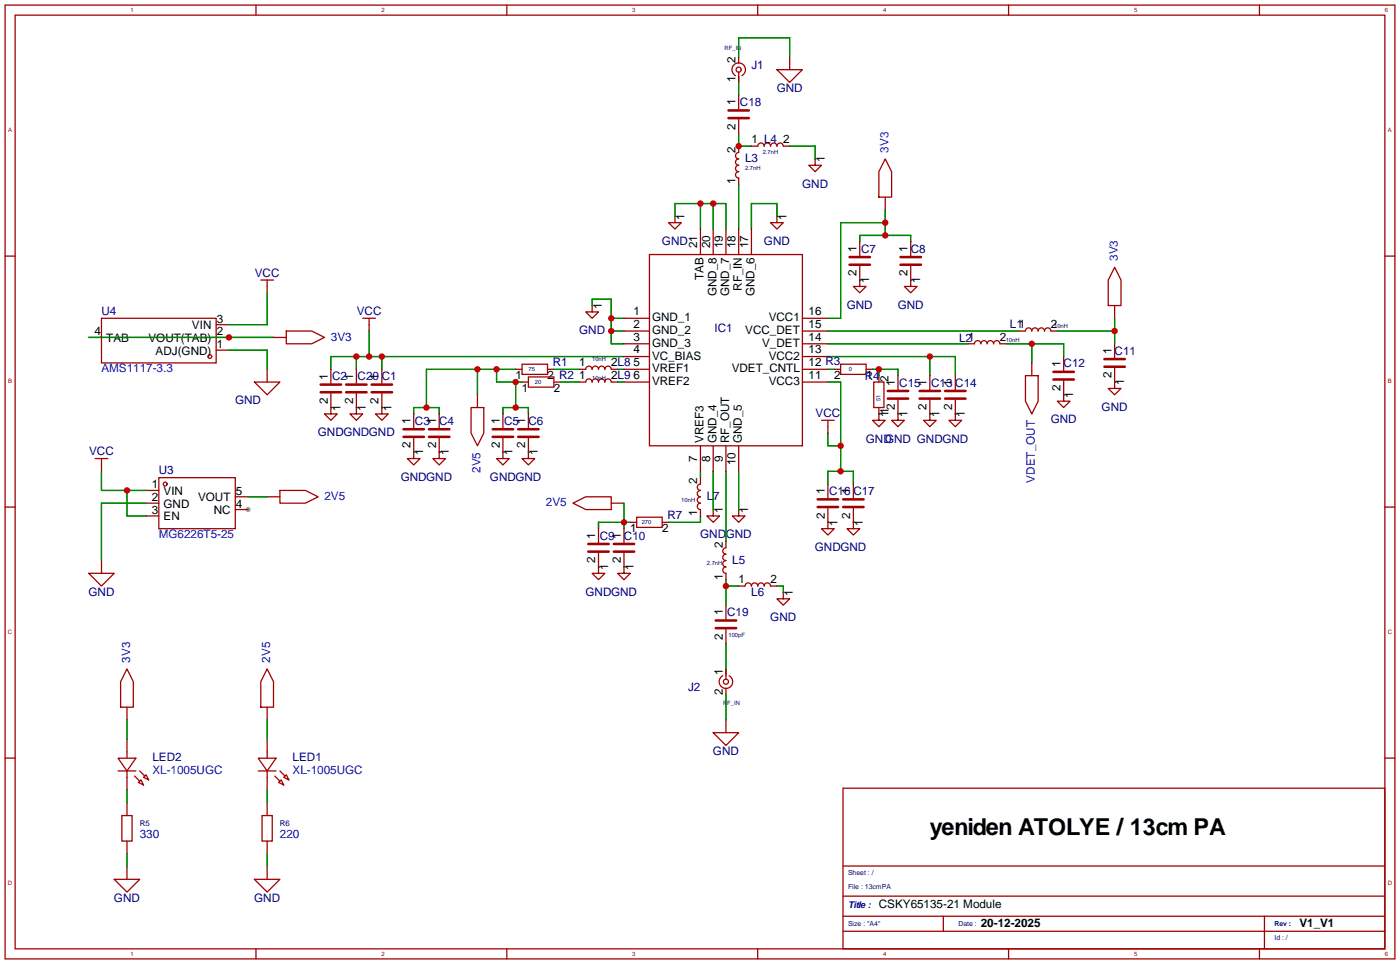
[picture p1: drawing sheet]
<svg xmlns="http://www.w3.org/2000/svg" width="279mm" height="192mm" viewBox="0 0 279 192" stroke-linecap="round" stroke-linejoin="round" font-family="sans-serif">
<circle cx="49.4" cy="101.5" r=".51" fill="#999"/>
<g fill="none" stroke="#a10000" stroke-width=".25">
<path d="M1 1h277v190h-277zM3 3h273v186h-273zM51 1v2M101 1v2M146.6 15.1a1.35 1.35 0 0 1-.4-2.1 1.35 1.35 0 0 1 2.1 0 1.35 1.35 0 0 1-.4 2.1M147.2 11.3v1.3M147.2 14.4v2M147.2 19v2.7M151 1v2M154.8 13.9h5.1l-2.5 2.5zM157.4 11.3v2.6M201 1v2"/>
<path d="M251 1v2M147.2 29.1v1.3a.64 .64 0 0 0-.6 .6 .64 .64 0 0 0 .6 .7 .64 .64 0 0 0-.6 .6 .64 .64 0 0 0 .6 .6 .64 .64 0 0 0-.6 .7 .64 .64 0 0 0 .6 .6 .64 .64 0 0 0-.6 .6 .64 .64 0 0 0 .6 .7v1.2M147.2 23.8v2.8M149.8 29.1h1.2a.63 .63 0 0 1 .7-.6 .63 .63 0 0 1 .6 .6 .64 .64 0 0 1 .6-.6 .64 .64 0 0 1 .7 .6 .64 .64 0 0 1 .6-.6 .64 .64 0 0 1 .6 .6 .64 .64 0 0 1 .7-.6 .64 .64 0 0 1 .6 .6h1.3M162.5 31.7h.1M162.5 31.7v1.2h1.2l-1.2 1.3-1.3-1.3h1.3M176.4 31.7l1.3 2.5v5.1h-2.5v-5.1zM176.4 39.3v2.5M1 51h2M52 55.8h2.5M53.2 55.8v2.5M129.4 50.7h30.5v38.1h-30.5z"/>
<path d="M134.5 43.1h.1M134.5 43.1v1.3h1.3l-1.3 1.2-1.2-1.2h1.2M139.6 45.6v5.1M142.1 45.6v5.1M144.7 45.6v5.1M147.2 45.6v5.1M149.8 45.6v5.1M154.8 43.1h.1M154.8 43.1v1.3h1.3l-1.3 1.2-1.2-1.2h1.2M171.4 55.8h.1M171.4 55.8v1.3h1.2l-1.2 1.2-1.3-1.2h1.3M171.4 48.2v2.8"/>
<path d="M171.4 53v2.8M181.5 55.8h.1M181.5 55.8v1.3h1.3l-1.3 1.2-1.3-1.2h1.3M181.5 48.2v2.8M181.5 53v2.8M222.2 53.2l1.2 2.6v5.1h-2.5v-5.1zM276 51h2M17.7 67.2h2.5M20.2 63.4h22.9v8.9h-22.9zM43.1 69.8h2.5M43.1 67.2h2.5M43.1 64.7h2.5"/>
<path d="M50.7 76.1h5.1l-2.6 2.5zM53.2 73.6v2.5M54.5 67.2h2.6M57.1 65.9h5l2.6 1.3-2.6 1.3h-5zM65.9 73.6v2.8M65.9 78.4v2.8M71 73.6v2.8M71 78.4v2.8M72.3 63.4h2.5M73.6 63.4v2.5M76.1 73.6v2.8M76.1 78.4v2.8"/>
<path d="M95.2 78.6v2.6M102.8 73.6h1.2M104 72.5h5.1v2.1h-5.1zM104 76.1h1.3M105.3 75.1h5.1v2h-5.1zM109.1 73.6h1.3M110.4 76.1h1.3M118 73.6a.63 .63 0 0 0-.6-.7 .63 .63 0 0 0-.7 .7h-1.2M118 76.1a.63 .63 0 0 0-.6-.6 .63 .63 0 0 0-.7 .6h-1.2M118 60.9h.1M118 60.9v1.2h1.3l-1.3 1.3-1.3-1.3h1.3M118 73.6a.63 .63 0 0 1 .7-.7 .63 .63 0 0 1 .6 .7 .64 .64 0 0 1 .6-.7 .64 .64 0 0 1 .7 .7 .64 .64 0 0 1 .6-.7 .64 .64 0 0 1 .6 .7h1.3"/>
<path d="M118 76.1a.63 .63 0 0 1 .7-.6 .63 .63 0 0 1 .6 .6 .64 .64 0 0 1 .6-.6 .64 .64 0 0 1 .7 .6 .64 .64 0 0 1 .6-.6 .64 .64 0 0 1 .6 .6h1.3M124.4 63.4h5M124.4 73.6h5M124.4 76.1h5M124.4 68.5h5M124.4 65.9h5M124.4 71h5M159.9 63.4h5.1M159.9 73.6h5.1M159.9 76.1h5.1M159.9 68.5h5.1M159.9 65.9h5.1"/>
<path d="M159.9 71h5.1M166.3 73.6h1.2M167.5 72.5h5.1v2.1h-5.1zM172.6 73.6h1.3M174.1 76.1h2.1v5.1h-2.1zM175.2 74.8v1.3M179 74.8v2.8M179 79.7v2.8M185.3 74.8v2.8M185.3 79.7v2.8M190.4 74.8v2.8M190.4 79.7v2.8"/>
<path d="M192.9 68.5h1.3a.63 .63 0 0 1 .7-.6 .63 .63 0 0 1 .6 .6 .64 .64 0 0 1 .6-.6 .64 .64 0 0 1 .7 .6 .64 .64 0 0 1 .6-.6 .64 .64 0 0 1 .6 .6 .64 .64 0 0 1 .7-.6 .64 .64 0 0 1 .6 .6h1.3M203.1 65.9h1.3a.63 .63 0 0 1 .6-.6 .63 .63 0 0 1 .6 .6 .64 .64 0 0 1 .7-.6 .64 .64 0 0 1 .6 .6 .64 .64 0 0 1 .6-.6 .64 .64 0 0 1 .7 .6 .64 .64 0 0 1 .6-.6 .64 .64 0 0 1 .7 .6h1.2M204.4 74.8h2.5v5.1l-1.3 2.6-1.2-2.6zM205.6 72.3v2.5M212 78.6h.1M212 78.6v1.3h1.3l-1.3 1.3-1.3-1.3h1.3M212 71v2.8M212 75.9v2.7M222.2 76.1h.1M222.2 76.1v1.3h1.2l-1.2 1.2-1.3-1.2h1.3M222.2 60.9v2.5M222.2 68.5v2.8"/>
<path d="M222.2 73.3v2.8M19 91.3h2.5M20.2 91.3v2.6M29.1 97.7h2.6M31.7 95.2h15.2v10.1h-15.2zM46.9 99h2.5M53.2 99h2.6M55.8 97.7h5.1l2.5 1.3-2.5 1.2h-5.1zM65.9 81.2h.1M65.9 81.2v1.3h1.3l-1.3 1.2-1.2-1.2h1.2M71 81.2h.1M71 81.2v1.3h1.3l-1.3 1.2-1.2-1.2h1.2"/>
<path d="M76.1 81.2h.1M76.1 81.2v1.3h1.3l-1.3 1.2-1.3-1.2h1.3M82.5 90.1h.1M82.5 90.1v1.2h1.2l-1.2 1.3-1.3-1.3h1.3M82.5 82.5v2.7M82.5 87.3v2.8M87.5 90.1h.1M87.5 90.1v1.2h1.3l-1.3 1.3-1.2-1.3h1.2M87.5 82.5v2.7M87.5 87.3v2.8M93.9 81.2h2.5v5.1l-1.2 2.5-1.3-2.5zM100.2 90.1h.1"/>
<path d="M100.2 90.1v1.2h1.3l-1.3 1.3-1.2-1.3h1.2M100.2 82.5v2.7M100.2 87.3v2.8M105.3 90.1h.1M105.3 90.1v1.2h1.3l-1.3 1.3-1.3-1.3h1.3M105.3 82.5v2.7M105.3 87.3v2.8M139.6 95.2v1.2a.64 .64 0 0 0-.6 .7 .64 .64 0 0 0 .6 .6 .64 .64 0 0 0-.6 .6 .64 .64 0 0 0 .6 .7 .64 .64 0 0 0-.6 .6 .64 .64 0 0 0 .6 .6 .64 .64 0 0 0-.6 .7 .64 .64 0 0 0 .6 .6v1.3M139.6 88.8v5.1M142.1 88.8v5.1M144.7 88.8v5.1M147.2 88.8v5.1"/>
<path d="M163.7 83.7h2.6M165 83.7v2.6M165 96.4v2.8M170.1 96.4v2.8M175.2 82.5h.1M175.2 82.5v1.2h1.2l-1.2 1.3-1.3-1.3h1.3M175.2 81.2v1.3M179 82.5h.1M179 82.5v1.2h1.2l-1.2 1.3-1.3-1.3h1.3M185.3 82.5h.1M185.3 82.5v1.2h1.3l-1.3 1.3-1.2-1.3h1.2M190.4 82.5h.1"/>
<path d="M190.4 82.5v1.2h1.3l-1.3 1.3-1.3-1.3h1.3M1 101h2M17.7 114.2h5.1l-2.6 2.5zM20.2 111.7v2.5M29.1 100.2h2.6M29.1 102.8h2.6M46.9 101.5h2.5M114.2 100.2l2.5-1.2h5.1v2.5h-5.1zM119.3 112.9h.1M119.3 112.9v1.3h1.3l-1.3 1.3-1.3-1.3h1.3M119.3 105.3v2.8M119.3 110.1v2.8"/>
<path d="M121.8 100.2h2.6M124.4 112.9h.1M124.4 112.9v1.3h1.2l-1.2 1.3-1.3-1.3h1.3M124.4 105.3v2.8M124.4 110.1v2.8M125.6 104h1.3M126.9 103h5.1v2.1h-5.1zM132 104h1.3M142.1 101.5h.1M142.1 101.5v1.3h1.3l-1.3 1.2-1.2-1.2h1.2M144.7 107.9v1.2a.64 .64 0 0 0-.6 .7 .64 .64 0 0 0 .6 .6 .64 .64 0 0 0-.6 .6 .64 .64 0 0 0 .6 .7 .64 .64 0 0 0-.6 .6 .64 .64 0 0 0 .6 .6 .64 .64 0 0 0-.6 .7 .64 .64 0 0 0 .6 .6v1.3M147.2 101.5h.1"/>
<path d="M147.2 101.5v1.3h1.3l-1.3 1.2-1.2-1.2h1.2M147.2 116.7h1.3a.63 .63 0 0 1 .6-.6 .63 .63 0 0 1 .7 .6 .64 .64 0 0 1 .6-.6 .64 .64 0 0 1 .6 .6 .64 .64 0 0 1 .7-.6 .64 .64 0 0 1 .6 .6 .64 .64 0 0 1 .6-.6 .64 .64 0 0 1 .7 .6h1.2M156.1 118h.1M156.1 118v1.3h1.3l-1.3 1.3-1.3-1.3h1.3M165 104h.1M165 104v1.3h1.3l-1.3 1.3-1.3-1.3h1.3M165 101.3v2.7M170.1 104h.1M170.1 104v1.3h1.3l-1.3 1.3-1.3-1.3h1.3M170.1 101.3v2.7M276 101h2M25.3 133.3l1.3 2.5v5.1h-2.6v-5.1z"/>
<path d="M53.2 133.3l1.3 2.5v5.1h-2.5v-5.1zM144.1 134.6a1.35 1.35 0 0 0-.5 2 1.35 1.35 0 0 0 2.1 0 1.35 1.35 0 0 0-.4-2M144.7 120.6v2.7M144.7 125.4v2.8M144.7 133.3v2M144.7 137.1v1.2M1 151h2M23.5 151h3.6l-1.8 2.6zM23.5 153.6h3.6M25.3 140.9v2.5M25.3 147.2v3.8M25.3 153.6v3.8"/>
<path d="M25.3 159.9v2.6M26.8 154.6l1 1M27.6 155.9l.5-.5 .5 1zM27.8 153.6l1.1 1M29.1 154.3l.5 1.1-1-.6zM51.5 151h3.5l-1.8 2.6zM51.5 153.6h3.5M53.2 140.9v2.5M53.2 147.2v3.8M53.2 153.6v3.8M53.2 159.9v2.6M54.8 154.6l1 1"/>
<path d="M55.5 155.9l.5-.5 .5 1zM55.8 153.6l1 1M57.1 154.3l.5 1.1-1.1-.6zM142.1 146h5.1l-2.5 2.5zM144.7 143.4v2.6M168 157h108v32h-108zM276 151h2M22.8 175.2h5l-2.5 2.5zM24.3 162.5h2v5h-2zM25.3 167.5v2.6M25.3 172.6v2.6M50.7 175.2h5.1l-2.6 2.5z"/>
<path d="M52.2 162.5h2.1v5h-2.1zM53.2 167.5v2.6M53.2 172.6v2.6M168 178.5h108M168 172.5h108M51 189v2M101 189v2M151 189v2M168 185.5h108M168 182.5h108M188 182.5v3M201 189v2"/>
<path d="M251 189v2M252 182.5v6.5"/>
<circle cx="147.2" cy="13.9" r=".51"/>
<circle cx="41.8" cy="71" r=".38"/>
<circle cx="32.9" cy="96.4" r=".38"/>
<circle cx="144.7" cy="135.8" r=".51"/>
</g>
<g fill="none" stroke="#008700" stroke-width=".25">
<path d="M147.2 11.3v-3.8h10.2v3.8M147.2 16.4v2.6M147.2 26.6v2.5h2.6M147.2 36.7v8.9M157.4 29.1h5.1v2.6M53.2 58.3v6.4h-7.6M134.5 43.1v-2.6h10.2v5.1M139.6 40.5v5.1M142.1 40.5v5.1M154.8 43.1v-2.6h-5v5.1M171.4 55.8h.1M171.4 48.2v-1.3h10.1v1.3"/>
<path d="M176.4 41.8v5.1M176.4 44.4h-8.9v19h-2.5M181.5 55.8h.1M17.7 67.2h36.8M45.6 69.8h7.6v3.8M71 71v2.6M73.6 65.9v5.1M76.1 71v2.6M95.2 73.6v5M99 73.6v2.5h5M102.8 73.6h-17.8v7.6M102.8 76.1v5.1"/>
<path d="M110.4 73.6h5.1M111.7 76.1h3.8M118 60.9v-1.3h3.8v8.9h2.6M121.8 63.4h2.6M121.8 65.9h2.6M123.1 73.6h1.3M123.1 76.1h1.3M124.4 71h-58.5v2.6M165 76.1h2.5v17.8M165 71h25.4v3.8M165 73.6h1.3M165 68.5h27.9"/>
<path d="M165 65.9h38.1M173.9 73.6h5.1v1.2M175.2 73.6v1.2M185.3 71v3.8M200.6 68.5h11.4v2.5M205.6 68.5v3.8M210.7 65.9h11.5M212 78.6h.1M222.2 76.1h.1M222.2 63.4v5.1M20.2 93.9v3.8h8.9M25.3 97.7v5.1h3.8"/>
<path d="M49.4 99h3.8M65.9 81.2h.1M71 81.2h.1M76.1 81.2h.1M82.5 90.1h.1M82.5 82.5v-1.3h5v1.3M87.5 90.1h.1M100.2 90.1h.1M100.2 82.5v-1.3h5.1v1.3M105.3 90.1h.1M139.6 93.9v1.3M142.1 93.9v7.6"/>
<path d="M144.7 93.9v14M147.2 93.9v7.6M165 86.3v2.5h2.5M165 96.4v-2.5h5.1v2.5M175.2 82.5h.1M179 82.5h.1M185.3 82.5h.1M190.4 82.5h.1M29.1 100.2h-8.9v11.5M119.3 112.9h.1M124.4 112.9h.1M124.4 100.2v5.1"/>
<path d="M125.6 104h-6.3v1.3M139.6 102.8v1.2h-6.3M144.7 115.5v5.1M144.7 116.7h2.5M154.8 116.7h1.3v1.3M165 104h.1M170.1 104h.1M144.7 128.2v5.1M144.7 138.3v5.1M25.3 143.4v3.8M25.3 157.4v2.5M53.2 143.4v3.8"/>
<path d="M53.2 157.4v2.5M25.3 170.1v2.5M53.2 170.1v2.5"/>
</g>
<g fill="none" stroke="#a10000" stroke-width=".51">
<path d="M145.2 22h4.1M145.2 23.5h4.1M169.3 51.2h4.1M169.3 52.7h4.1M179.5 51.2h4M179.5 52.7h4M63.9 76.6h4.1M63.9 78.1h4.1M69 76.6h4.1M69 78.1h4.1M74.1 76.6h4M74.1 78.1h4"/>
<path d="M176.9 77.9h4.1M176.9 79.4h4.1M183.3 77.9h4.1M183.3 79.4h4.1M188.4 77.9h4M188.4 79.4h4M210 74.1h4M210 75.6h4M220.1 71.5h4.1M220.1 73.1h4.1M80.4 85.5h4.1M80.4 87h4.1"/>
<path d="M85.5 85.5h4.1M85.5 87h4.1M98.2 85.5h4.1M98.2 87h4.1M103.3 85.5h4M103.3 87h4M163 99.5h4M168.1 99.5h4M117.3 108.4h4M117.3 109.9h4M122.3 108.4h4.1M122.3 109.9h4.1"/>
<path d="M163 101h4M168.1 101h4M142.7 123.6h4M142.7 125.1h4"/>
</g>
<g fill="#c00">
<circle cx="176.4" cy="46.9" r=".63"/>
<circle cx="176.4" cy="44.4" r=".63"/>
<circle cx="185.3" cy="71" r=".63"/>
<circle cx="175.2" cy="73.6" r=".63"/>
<circle cx="102.8" cy="76.1" r=".63"/>
<circle cx="102.8" cy="81.2" r=".63"/>
<circle cx="99" cy="73.6" r=".63"/>
<circle cx="95.2" cy="73.6" r=".63"/>
<circle cx="85" cy="81.2" r=".63"/>
<circle cx="205.6" cy="68.5" r=".63"/>
<circle cx="121.8" cy="63.4" r=".63"/>
<circle cx="121.8" cy="65.9" r=".63"/>
<circle cx="167.5" cy="93.9" r=".63"/>
<circle cx="167.5" cy="88.8" r=".63"/>
<circle cx="71" cy="71" r=".63"/>
<circle cx="73.6" cy="71" r=".63"/>
<circle cx="76.1" cy="71" r=".63"/>
<circle cx="222.2" cy="65.9" r=".63"/>
<circle cx="45.6" cy="67.2" r=".63"/>
<circle cx="25.3" cy="97.7" r=".63"/>
<circle cx="139.6" cy="40.5" r=".63"/>
<circle cx="142.1" cy="40.5" r=".63"/>
<circle cx="147.2" cy="29.1" r=".63"/>
<circle cx="144.7" cy="116.7" r=".63"/>
<circle cx="124.4" cy="104" r=".63"/>
</g>
<text font-size="4.7" x="185.3" y="166.3">yeniden ATOLYE / 13cm PA</text>
<g font-size="2.3">
<text x="146.6" y="16.4" transform="rotate(-90 146.6 16.4)">1</text>
<text x="146.6" y="12.6" transform="rotate(-90 146.6 12.6)">2</text>
<text x="146.6" y="21" transform="rotate(-90 146.6 21)">1</text>
<text x="146.6" y="25.8" transform="rotate(-90 146.6 25.8)">2</text>
<text x="149.8" y="28.5">1 L4</text>
<text x="156.1" y="28.5">2</text>
<text x="146.6" y="30.4" transform="rotate(-90 146.6 30.4)">2</text>
<text x="164.4" y="32.3" transform="rotate(-90 164.4 32.3)">1</text>
<text x="146.6" y="36.7" transform="rotate(-90 146.6 36.7)">1</text>
<text x="136.4" y="43.7" transform="rotate(-90 136.4 43.7)">1</text>
<text x="156.7" y="43.7" transform="rotate(-90 156.7 43.7)">1</text>
<text x="139" y="49.5" transform="rotate(-90 139 49.5)">21</text>
<text x="141.5" y="49.5" transform="rotate(-90 141.5 49.5)">20</text>
<text x="144" y="49.5" transform="rotate(-90 144 49.5)">19</text>
<text x="146.6" y="49.5" transform="rotate(-90 146.6 49.5)">18</text>
<text x="149.1" y="49.5" transform="rotate(-90 149.1 49.5)">17</text>
<text x="170.7" y="50.2" transform="rotate(-90 170.7 50.2)">1</text>
<text x="180.9" y="50.2" transform="rotate(-90 180.9 50.2)">1</text>
<text x="140.2" y="55.7" transform="rotate(-90 140.2 55.7)">TAB</text>
<text x="142.8" y="59" transform="rotate(-90 142.8 59)">GND_8</text>
<text x="145.3" y="59" transform="rotate(-90 145.3 59)">GND_7</text>
<text x="147.9" y="57.9" transform="rotate(-90 147.9 57.9)">RF_IN</text>
<text x="150.4" y="59" transform="rotate(-90 150.4 59)">GND_6</text>
<text x="170.7" y="55" transform="rotate(-90 170.7 55)">2</text>
<text x="173.3" y="56.4" transform="rotate(-90 173.3 56.4)">1</text>
<text x="180.9" y="55" transform="rotate(-90 180.9 55)">2</text>
<text x="183.4" y="56.4" transform="rotate(-90 183.4 56.4)">1</text>
<text x="38.3" y="65.5">VIN</text>
<text x="43.2" y="64.3">3</text>
<text x="119.9" y="61.5" transform="rotate(-90 119.9 61.5)">1</text>
<text x="126.3" y="62.8">1</text>
<text x="126.3" y="65.3">2</text>
<text x="130" y="64">GND_1</text>
<text x="153.2" y="64">VCC1</text>
<text x="161.2" y="62.8">16</text>
<text x="161.2" y="65.3">15</text>
<text x="209.4" y="65.3">2</text>
<text x="18.8" y="66.8">4</text>
<text x="21.2" y="68.1">TAB</text>
<text x="29.6" y="68.1">VOUT(TAB)</text>
<text x="31" y="70.6">ADJ(GND)</text>
<text x="43.2" y="69.4">1</text>
<text x="43.2" y="66.8">2</text>
<text x="126.3" y="67.8">3</text>
<text x="126.3" y="70.4">4</text>
<text x="130" y="66.6">GND_2</text>
<text x="130" y="69.1">GND_3</text>
<text x="130" y="71.7">VC_BIAS</text>
<text x="148.6" y="66.6">VCC_DET</text>
<text x="151.9" y="69.1">V_DET</text>
<text x="153.2" y="71.7">VCC2</text>
<text x="161.2" y="67.8">14</text>
<text x="161.2" y="70.4">13</text>
<text x="199.3" y="67.8">2</text>
<text x="221.5" y="70.5" transform="rotate(-90 221.5 70.5)">1</text>
<text x="65.3" y="75.6" transform="rotate(-90 65.3 75.6)">1</text>
<text x="70.4" y="75.6" transform="rotate(-90 70.4 75.6)">1</text>
<text x="75.5" y="75.6" transform="rotate(-90 75.5 75.6)">1</text>
<text x="102.8" y="75.5">1</text>
<text x="109.1" y="75.5">2</text>
<text x="115.5" y="72.9">1</text>
<text x="115.5" y="75.5">1</text>
<text x="121.8" y="72.9">2L8</text>
<text x="121.8" y="75.5">2L9</text>
<text x="126.3" y="72.9">5</text>
<text x="126.3" y="75.5">6</text>
<text x="130" y="74.2">VREF1</text>
<text x="130" y="76.7">VREF2</text>
<text x="145.8" y="74.2">VDET_CNTL</text>
<text x="153.2" y="76.7">VCC3</text>
<text x="161.2" y="72.9">12 R3</text>
<text x="161.2" y="75.5">11</text>
<text x="166.3" y="75.5">2</text>
<text x="172.6" y="75.5">1</text>
<text x="177.1" y="76.1" transform="rotate(-90 177.1 76.1)">2</text>
<text x="178.3" y="76.9" transform="rotate(-90 178.3 76.9)">1</text>
<text x="184.7" y="76.9" transform="rotate(-90 184.7 76.9)">1</text>
<text x="189.8" y="76.9" transform="rotate(-90 189.8 76.9)">1</text>
<text x="211.4" y="77.9" transform="rotate(-90 211.4 77.9)">2</text>
<text x="211.4" y="73.1" transform="rotate(-90 211.4 73.1)">1</text>
<text x="221.5" y="75.4" transform="rotate(-90 221.5 75.4)">2</text>
<text x="224.1" y="76.8" transform="rotate(-90 224.1 76.8)">1</text>
<text x="65.3" y="80.4" transform="rotate(-90 65.3 80.4)">2</text>
<text x="67.8" y="81.8" transform="rotate(-90 67.8 81.8)">1</text>
<text x="70.4" y="80.4" transform="rotate(-90 70.4 80.4)">2</text>
<text x="72.9" y="81.8" transform="rotate(-90 72.9 81.8)">1</text>
<text x="75.5" y="80.4" transform="rotate(-90 75.5 80.4)">2</text>
<text x="78" y="81.8" transform="rotate(-90 78 81.8)">1</text>
<text x="104" y="78">1</text>
<text x="110.4" y="78">2</text>
<text x="177.1" y="83.1" transform="rotate(-90 177.1 83.1)">11</text>
<text x="178.3" y="81.7" transform="rotate(-90 178.3 81.7)">2</text>
<text x="180.9" y="83.1" transform="rotate(-90 180.9 83.1)">1</text>
<text x="184.7" y="81.7" transform="rotate(-90 184.7 81.7)">2</text>
<text x="187.2" y="83.1" transform="rotate(-90 187.2 83.1)">1</text>
<text x="189.8" y="81.7" transform="rotate(-90 189.8 81.7)">2</text>
<text x="192.3" y="83.1" transform="rotate(-90 192.3 83.1)">1</text>
<text x="213.9" y="79.3" transform="rotate(-90 213.9 79.3)">1</text>
<text x="81.8" y="89.3" transform="rotate(-90 81.8 89.3)">2</text>
<text x="81.8" y="84.5" transform="rotate(-90 81.8 84.5)">1</text>
<text x="86.9" y="89.3" transform="rotate(-90 86.9 89.3)">2</text>
<text x="86.9" y="84.5" transform="rotate(-90 86.9 84.5)">1</text>
<text x="99.6" y="89.3" transform="rotate(-90 99.6 89.3)">2</text>
<text x="99.6" y="84.5" transform="rotate(-90 99.6 84.5)">1</text>
<text x="104.7" y="89.3" transform="rotate(-90 104.7 89.3)">2</text>
<text x="104.7" y="84.5" transform="rotate(-90 104.7 84.5)">1</text>
<text x="140.2" y="88.3" transform="rotate(-90 140.2 88.3)">VREF3</text>
<text x="142.8" y="88.3" transform="rotate(-90 142.8 88.3)">GND_4</text>
<text x="145.3" y="88.3" transform="rotate(-90 145.3 88.3)">RF_OUT</text>
<text x="147.9" y="88.3" transform="rotate(-90 147.9 88.3)">GND_5</text>
<text x="84.4" y="90.7" transform="rotate(-90 84.4 90.7)">1</text>
<text x="89.4" y="90.7" transform="rotate(-90 89.4 90.7)">1</text>
<text x="102.1" y="90.7" transform="rotate(-90 102.1 90.7)">1</text>
<text x="107.2" y="90.7" transform="rotate(-90 107.2 90.7)">1</text>
<text x="139" y="92" transform="rotate(-90 139 92)">7</text>
<text x="141.5" y="92" transform="rotate(-90 141.5 92)">8</text>
<text x="144" y="92" transform="rotate(-90 144 92)">9</text>
<text x="146.6" y="92.6" transform="rotate(-90 146.6 92.6)">10</text>
<text x="30.2" y="97.3">1</text>
<text x="30.2" y="99.8">2</text>
<text x="32.6" y="98.6">VIN</text>
<text x="32.6" y="101.1">GND</text>
<text x="39.5" y="99.8">VOUT</text>
<text x="47" y="101.1">4</text>
<text x="47" y="98.6">5</text>
<text x="139" y="96.4" transform="rotate(-90 139 96.4)">2</text>
<text x="164.4" y="98.5" transform="rotate(-90 164.4 98.5)">1</text>
<text x="169.4" y="98.5" transform="rotate(-90 169.4 98.5)">1</text>
<text x="30.2" y="102.4">3</text>
<text x="32.6" y="103.6">EN</text>
<text x="42.6" y="102.4">NC</text>
<text x="118.6" y="107.4" transform="rotate(-90 118.6 107.4)">1</text>
<text x="123.7" y="107.4" transform="rotate(-90 123.7 107.4)">1</text>
<text x="125.6" y="105.9">1</text>
<text x="132" y="105.9">2</text>
<text x="139" y="102.8" transform="rotate(-90 139 102.8)">1</text>
<text x="144" y="102.2" transform="rotate(-90 144 102.2)">1</text>
<text x="149.1" y="102.2" transform="rotate(-90 149.1 102.2)">1</text>
<text x="164.4" y="103.3" transform="rotate(-90 164.4 103.3)">2</text>
<text x="166.9" y="104.7" transform="rotate(-90 166.9 104.7)">1</text>
<text x="169.4" y="103.3" transform="rotate(-90 169.4 103.3)">2</text>
<text x="172" y="104.7" transform="rotate(-90 172 104.7)">1</text>
<text x="118.6" y="112.2" transform="rotate(-90 118.6 112.2)">2</text>
<text x="121.2" y="113.6" transform="rotate(-90 121.2 113.6)">1</text>
<text x="123.7" y="112.2" transform="rotate(-90 123.7 112.2)">2</text>
<text x="126.3" y="113.6" transform="rotate(-90 126.3 113.6)">1</text>
<text x="144" y="109.1" transform="rotate(-90 144 109.1)">2</text>
<text x="144" y="115.5" transform="rotate(-90 144 115.5)">1</text>
<text x="147.2" y="116.1">1</text>
<text x="153.6" y="116.1">2</text>
<text x="158" y="118.7" transform="rotate(-90 158 118.7)">1</text>
<text x="144" y="122.6" transform="rotate(-90 144 122.6)">1</text>
<text x="144" y="127.4" transform="rotate(-90 144 127.4)">2</text>
<text x="144" y="134.5" transform="rotate(-90 144 134.5)">1</text>
<text x="144" y="138.3" transform="rotate(-90 144 138.3)">2</text>
<text x="175.2" y="180.9">CSKY65135-21 Module</text>
<text x="195.5" y="184.7">20-12-2025</text>
<text x="259" y="184.7">V1_V1</text>
</g>
<g font-size="2.3" fill="#000080">
<text x="149.8" y="13.8">J1</text>
<text x="147.5" y="21.1">C18</text>
<text x="154.8" y="18.3">GND</text>
<text x="148.5" y="32.3">L3</text>
<text x="159.9" y="37.4">GND</text>
<text x="131.9" y="48.8">GND</text>
<text x="152.3" y="48.8">GND</text>
<text x="171.6" y="50.3">C7</text>
<text x="181.5" y="50.3">C8</text>
<text x="50.8" y="55.1">VCC</text>
<text x="20.2" y="62.8">U4</text>
<text x="71.1" y="62.8">VCC</text>
<text x="168.8" y="61.5">GND</text>
<text x="178.9" y="61.5">GND</text>
<text x="201.3" y="65.3">L11</text>
<text x="115.4" y="66.6">GND</text>
<text x="142.4" y="66.1">IC1</text>
<text x="191.1" y="68.1">L21</text>
<text x="222.2" y="70.6">C11</text>
<text x="66.2" y="75.7">C2</text>
<text x="71.3" y="75.7">C20 C1</text>
<text x="110.2" y="72.9">R1</text>
<text x="111.4" y="75.5">R2</text>
<text x="172.4" y="75.7">R4</text>
<text x="179.2" y="77">C15</text>
<text x="185.6" y="77">C13 C14</text>
<text x="212" y="73.2">C12</text>
<text x="46.8" y="80.5">GND</text>
<text x="162.5" y="83.1">VCC</text>
<text x="219.6" y="81.8">GND</text>
<text x="63.4" y="86.9">GNDGNDGND</text>
<text x="82.7" y="84.6">C3</text>
<text x="87.5" y="84.6">C4</text>
<text x="100.5" y="84.6">C5</text>
<text x="105.3" y="84.6">C6</text>
<text x="172.6" y="88.2">GND</text>
<text x="176.4" y="88.2">GND GNDGND</text>
<text x="209.4" y="84.4">GND</text>
<text x="17.8" y="90.7">VCC</text>
<text x="31.7" y="94.5">U3</text>
<text x="79.9" y="95.8">GNDGND</text>
<text x="97.6" y="95.8">GNDGND</text>
<text x="140.9" y="99.6">L7</text>
<text x="165.3" y="98.6">C16 C17</text>
<text x="119.5" y="107.5">C9</text>
<text x="124.4" y="107.5">C10</text>
<text x="133" y="103.4">R7</text>
<text x="139.6" y="107.2">GNDGND</text>
<text x="146" y="112.3">L5</text>
<text x="162.4" y="109.8">GNDGND</text>
<text x="17.6" y="118.6">GND</text>
<text x="116.7" y="118.6">GNDGND</text>
<text x="149.7" y="118.6">L6</text>
<text x="144.9" y="122.7">C19</text>
<text x="153.5" y="123.7">GND</text>
<text x="137.1" y="137.7">J2</text>
<text x="30.4" y="151.7">LED2</text>
<text x="58.3" y="151.7">LED1</text>
<text x="142.1" y="150.4">GND</text>
<text x="22.7" y="179.6">GND</text>
<text x="50.7" y="179.6">GND</text>
</g>
<g font-size="2.3" fill="#00f">
<text x="177.1" y="30.4" transform="rotate(-90 177.1 30.4)">3V3</text>
<text x="222.8" y="52" transform="rotate(-90 222.8 52)">3V3</text>
<text x="65.9" y="67.8">3V3</text>
<text x="20.2" y="74.2">AMS1117-3.3</text>
<text x="95.8" y="94.2" transform="rotate(-90 95.8 94.2)">2V5</text>
<text x="64.7" y="99.6">2V5</text>
<text x="108.8" y="100.9">2V5</text>
<text x="206.3" y="96.1" transform="rotate(-90 206.3 96.1)">VDET_OUT</text>
<text x="31.7" y="107.2">MG6226T5-25</text>
<text x="25.9" y="132" transform="rotate(-90 25.9 132)">3V3</text>
<text x="53.9" y="132" transform="rotate(-90 53.9 132)">2V5</text>
<text x="30.4" y="154.2">XL-1005UGC</text>
<text x="58.3" y="154.2">XL-1005UGC</text>
<text x="27.8" y="166.9">330</text>
<text x="55.8" y="166.9">220</text>
</g>
<text font-size="1.8" fill="#000080" x="169" y="180.8">Title :</text>
<g font-size="1.6" fill="#000080">
<text x="27.8" y="164.6">R5</text>
<text x="55.8" y="164.6">R6</text>
</g>
<g font-size="1.4" fill="#000080">
<text x="169" y="177.1">File : 13cmPA</text>
<text x="169" y="174.4">Sheet : /</text>
<text x="169" y="184.5">Size : &quot;A4&quot;</text>
<text x="191" y="184.5">Date :</text>
<text x="254" y="184.5">Rev :</text>
<text x="254" y="187.3">Id : /</text>
</g>
<g font-size="1.2" fill="#a00000">
<text x="26" y="2.3">1</text>
<text x="76" y="2.3">2</text>
<text x="126" y="2.3">3</text>
<text x="176" y="2.3">4</text>
<text x="226" y="2.3">5</text>
<text x="276" y="2.3">6</text>
<text x="1.6" y="26.3">A</text>
<text x="276.6" y="26.3">A</text>
<text x="1.6" y="76.3">B</text>
<text x="276.6" y="76.3">B</text>
<text x="1.6" y="126.3">C</text>
<text x="276.6" y="126.3">C</text>
<text x="1.6" y="176.3">D</text>
<text x="276.6" y="176.3">D</text>
<text x="26" y="190.3">1</text>
<text x="76" y="190.3">2</text>
<text x="126" y="190.3">3</text>
<text x="176" y="190.3">4</text>
<text x="226" y="190.3">5</text>
<text x="276" y="190.3">6</text>
</g>
<g font-size="1.2" fill="#000080">
<text x="144.4" y="9.9">RF_IN</text>
<text x="148.5" y="33.9">2.7nH</text>
<text x="152" y="30.7">2.7nH</text>
<text x="210.1" y="65.2">10nH</text>
<text x="118" y="72">10nH</text>
<text x="200.4" y="68">10nH</text>
<text x="105.4" y="73.9">75</text>
<text x="106.6" y="76.4">20</text>
<text x="118" y="75.8">10nH</text>
<text x="169.2" y="73.9">0</text>
<text x="175.5" y="79.8" transform="rotate(-90 175.5 79.8)">51</text>
<text x="135.8" y="99.9">10nH</text>
<text x="127.9" y="104.4">270</text>
<text x="140.9" y="112.6">2.7nH</text>
<text x="145.2" y="127">100pF</text>
<text x="144.1" y="140.4">RF_IN</text>
</g>
</svg>
